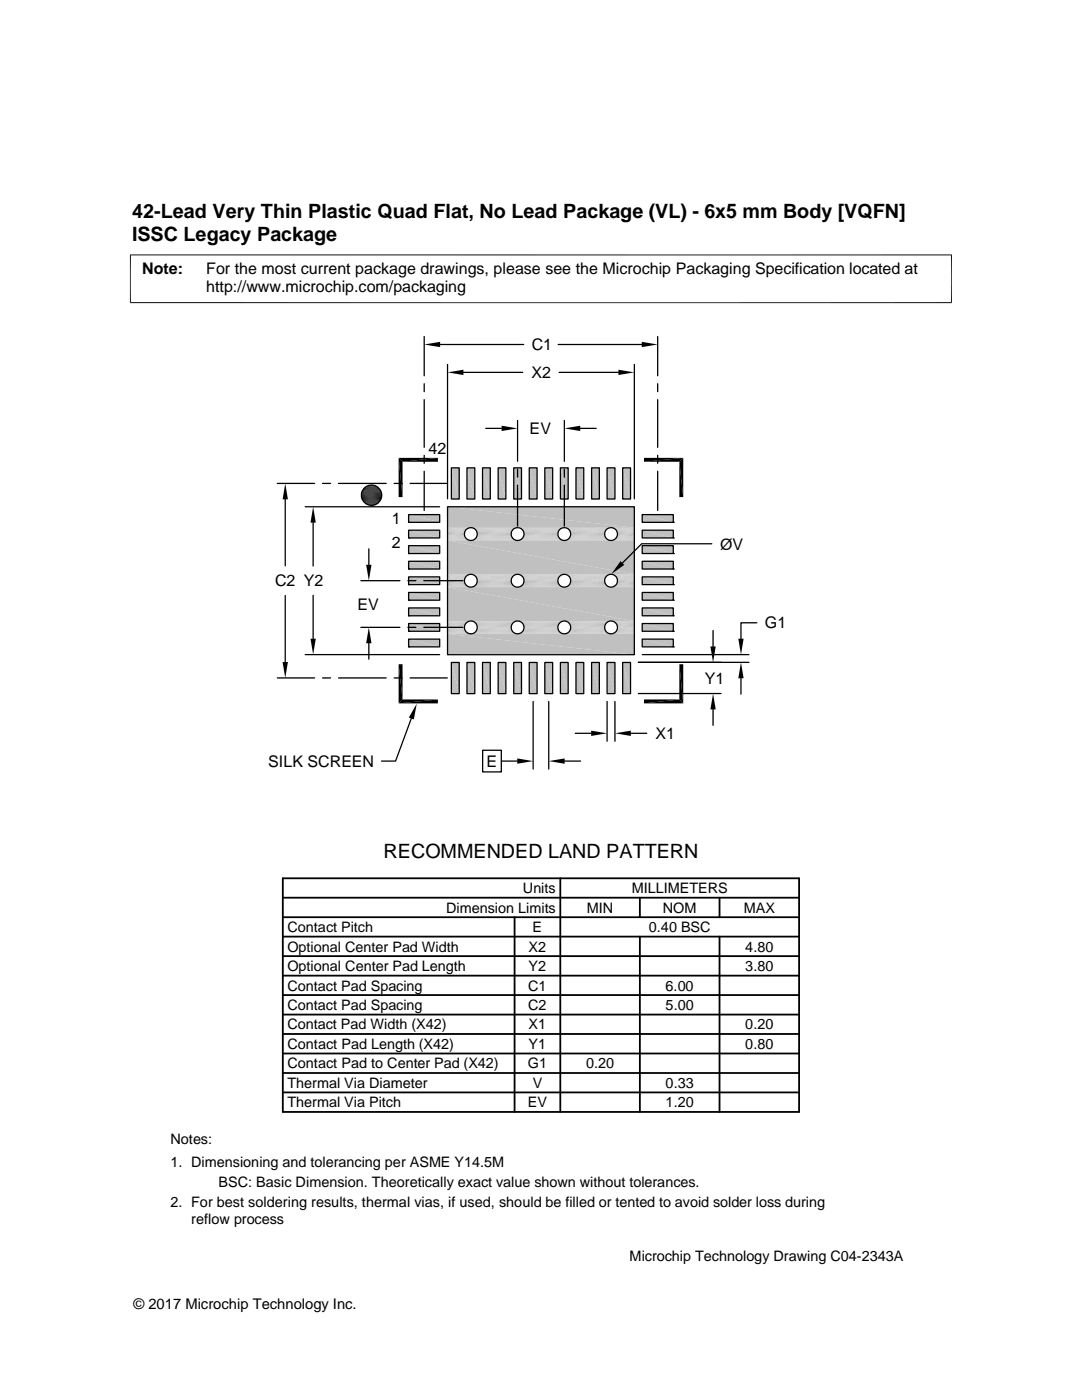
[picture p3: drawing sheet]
<svg xmlns="http://www.w3.org/2000/svg" width="216mm" height="279mm" viewBox="0 0 216 279" stroke-linecap="round" stroke-linejoin="round" font-family="sans-serif">
<g fill="#c0c0c0">
<path d="M124.2 93.4l1.6 6.2h-1.6z"/>
<path d="M124.2 93.4h1.6v6.2z"/>
<path d="M121.1 93.4l1.6 6.2h-1.6z"/>
<path d="M121.1 93.4h1.6v6.2z"/>
<path d="M118 93.4l1.6 6.2h-1.6z"/>
<path d="M118 93.4h1.6v6.2z"/>
<path d="M114.9 93.4l1.6 6.2h-1.6z"/>
<path d="M114.9 93.4h1.6v6.2z"/>
<path d="M111.8 93.4l1.6 6.2h-1.6z"/>
<path d="M111.8 93.4h1.6v6.2z"/>
<path d="M108.7 93.4l1.6 6.2h-1.6z"/>
<path d="M108.7 93.4h1.6v6.2z"/>
<path d="M105.6 93.4l1.6 6.2h-1.6z"/>
<path d="M105.6 93.4h1.6v6.2z"/>
<path d="M102.5 93.4l1.6 6.2h-1.6z"/>
<path d="M102.5 93.4h1.6v6.2z"/>
<path d="M99.4 93.4l1.5 6.2h-1.5z"/>
<path d="M99.4 93.4h1.5v6.2z"/>
<path d="M96.3 93.4l1.5 6.2h-1.5z"/>
<path d="M96.3 93.4h1.5v6.2z"/>
<path d="M93.2 93.4l1.5 6.2h-1.5z"/>
<path d="M93.2 93.4h1.5v6.2z"/>
<path d="M90.1 93.4l1.5 6.2h-1.5z"/>
<path d="M90.1 93.4h1.5v6.2z"/>
<path d="M128.1 102.7l6.2 1.5h-6.2z"/>
<path d="M128.1 102.7h6.2v1.5z"/>
<path d="M81.5 102.7l6.2 1.5h-6.2z"/>
<path d="M81.5 102.7h6.2v1.5z"/>
<path d="M128.1 105.8l6.2 1.6h-6.2z"/>
<path d="M128.1 105.8h6.2v1.6z"/>
<path d="M81.5 105.8l6.2 1.6h-6.2z"/>
<path d="M81.5 105.8h6.2v1.6z"/>
<path d="M128.1 108.9l6.2 1.6h-6.2z"/>
<path d="M128.1 108.9h6.2v1.6z"/>
<path d="M81.5 108.9l6.2 1.6h-6.2z"/>
<path d="M81.5 108.9h6.2v1.6z"/>
<path d="M128.1 112l6.2 1.6h-6.2z"/>
<path d="M128.1 112h6.2v1.6z"/>
<path d="M81.5 112l6.2 1.6h-6.2z"/>
<path d="M81.5 112h6.2v1.6z"/>
<path d="M128.1 115.1l6.2 1.6h-6.2z"/>
<path d="M128.1 115.1h6.2v1.6z"/>
<path d="M81.5 115.1l6.2 1.6h-6.2z"/>
<path d="M81.5 115.1h6.2v1.6z"/>
<path d="M128.1 118.2l6.2 1.6h-6.2z"/>
<path d="M128.1 118.2h6.2v1.6z"/>
<path d="M81.5 118.2l6.2 1.6h-6.2z"/>
<path d="M81.5 118.2h6.2v1.6z"/>
<path d="M128.1 121.3l6.2 1.6h-6.2z"/>
<path d="M128.1 121.3h6.2v1.6z"/>
<path d="M81.5 121.3l6.2 1.6h-6.2z"/>
<path d="M81.5 121.3h6.2v1.6z"/>
<path d="M128.1 124.4l6.2 1.6h-6.2z"/>
<path d="M128.1 124.4h6.2v1.6z"/>
<path d="M81.5 124.4l6.2 1.6h-6.2z"/>
<path d="M81.5 124.4h6.2v1.6z"/>
<path d="M128.1 127.6l6.2 1.5h-6.2z"/>
<path d="M128.1 127.6h6.2v1.5z"/>
<path d="M81.5 127.6l6.2 1.5h-6.2z"/>
<path d="M81.5 127.6h6.2v1.5z"/>
<path d="M124.2 132.2l1.6 6.2h-1.6z"/>
<path d="M124.2 132.2h1.6v6.2z"/>
<path d="M121.1 132.2l1.6 6.2h-1.6z"/>
<path d="M121.1 132.2h1.6v6.2z"/>
<path d="M118 132.2l1.6 6.2h-1.6z"/>
<path d="M118 132.2h1.6v6.2z"/>
<path d="M114.9 132.2l1.6 6.2h-1.6z"/>
<path d="M114.9 132.2h1.6v6.2z"/>
<path d="M111.8 132.2l1.6 6.2h-1.6z"/>
<path d="M111.8 132.2h1.6v6.2z"/>
<path d="M108.7 132.2l1.6 6.2h-1.6z"/>
<path d="M108.7 132.2h1.6v6.2z"/>
<path d="M105.6 132.2l1.6 6.2h-1.6z"/>
<path d="M105.6 132.2h1.6v6.2z"/>
<path d="M102.5 132.2l1.6 6.2h-1.6z"/>
<path d="M102.5 132.2h1.6v6.2z"/>
<path d="M99.4 132.2l1.5 6.2h-1.5z"/>
<path d="M99.4 132.2h1.5v6.2z"/>
<path d="M96.3 132.2l1.5 6.2h-1.5z"/>
<path d="M96.3 132.2h1.5v6.2z"/>
<path d="M93.2 132.2l1.5 6.2h-1.5z"/>
<path d="M93.2 132.2h1.5v6.2z"/>
<path d="M90.1 132.2l1.5 6.2h-1.5z"/>
<path d="M90.1 132.2h1.5v6.2z"/>
<path d="M89.3 101.1l37.3 4.2h-37.3z"/>
<path d="M89.3 101.1h37.3v4.2z"/>
</g>
<g fill="none" stroke="#c0c0c0" stroke-width=".2">
<path d="M89.3 105.3h4.5M89.3 105.4h4.3M89.3 105.5h4.1M89.3 105.6h3.9M89.3 105.8h3.7M89.3 107.3h3.7M89.3 107.5h3.9M89.3 107.7h4.1M89.3 107.8h4.3M89.3 107.8h4.5M94.1 107.8h9.1M94.1 105.3h9.1"/>
<path d="M94.3 105.4h8.6M94.3 107.8h8.6M94.5 105.5h8.2M94.5 107.7h8.2M94.7 105.6h7.8M94.7 107.5h7.8M94.9 107.3h7.4M94.9 105.8h7.4M103.4 105.3h9.1M103.4 107.8h9.1M103.6 107.8h8.6M103.6 105.4h8.6"/>
<path d="M103.8 105.5h8.2M103.8 107.7h8.2M104.1 105.6h7.7M104.1 107.5h7.7M104.2 107.3h7.5M104.2 105.8h7.5M112.7 105.3h9.1M112.7 107.8h9.1M112.9 105.4h8.7M112.9 107.8h8.7M113.2 107.7h8.1M113.2 105.5h8.1"/>
<path d="M113.4 105.6h7.8M113.4 107.5h7.8M113.5 105.8h7.5M113.5 107.3h7.5M122 105.3h4.6M122 107.8h4.6M122.3 105.4h4.3M122.3 107.8h4.3M122.5 105.5h4.1M122.5 107.7h4.1M122.7 107.5h3.9M122.7 105.6h3.9"/>
<path d="M122.9 105.8h3.7M122.9 107.3h3.7"/>
</g>
<path d="M89.3 106h3.6M89.3 107.1h3.6M95 106h7.2M95 107.1h7.2M104.4 106h7.1M104.4 107.1h7.1M113.7 107.1h7.1M113.7 106h7.1M123 107.1h3.6M123 106h3.6" fill="none" stroke="#c0c0c0" stroke-width=".21"/>
<g fill="none" stroke="#c0c0c0" stroke-width=".23">
<path d="M89.3 106.2h3.5M89.3 106.5h3.4M89.3 106.7h3.4M89.3 106.9h3.5M95.1 106.9h7M95.1 106.2h7M95.2 106.7h6.8M95.2 106.5h6.8M104.5 106.9h6.9M104.5 106.2h6.9M104.5 106.7h6.8M104.5 106.5h6.8"/>
<path d="M113.8 106.9h6.9M113.8 106.2h6.9M113.9 106.7h6.8M113.9 106.5h6.8M123.1 106.2h3.5M123.1 106.9h3.5M123.2 106.7h3.4M123.2 106.5h3.4"/>
</g>
<g fill="#c0c0c0">
<path d="M89.3 107.8l37.3 6.8h-37.3z"/>
<path d="M89.3 107.8h37.3v6.8z"/>
</g>
<g fill="none" stroke="#c0c0c0" stroke-width=".2">
<path d="M89.3 114.6h4.5M89.3 114.7h4.3M89.3 114.8h4.1M89.3 115h3.9M89.3 115.1h3.7M89.3 116.7h3.7M89.3 116.8h3.9M89.3 117h4.1M89.3 117.1h4.3M89.3 117.2h4.5M94.1 117.2h9.1M94.1 114.6h9.1"/>
<path d="M94.3 114.7h8.6M94.3 117.1h8.6M94.5 114.8h8.2M94.5 117h8.2M94.7 115h7.8M94.7 116.8h7.8M94.9 116.7h7.4M94.9 115.1h7.4M103.4 114.6h9.1M103.4 117.2h9.1M103.6 117.1h8.6M103.6 114.7h8.6"/>
<path d="M103.8 114.8h8.2M103.8 117h8.2M104.1 115h7.7M104.1 116.8h7.7M104.2 116.7h7.5M104.2 115.1h7.5M112.7 114.6h9.1M112.7 117.2h9.1M112.9 114.7h8.7M112.9 117.1h8.7M113.2 117h8.1M113.2 114.8h8.1"/>
<path d="M113.4 115h7.8M113.4 116.8h7.8M113.5 115.1h7.5M113.5 116.7h7.5M122 114.6h4.6M122 117.2h4.6M122.3 114.7h4.3M122.3 117.1h4.3M122.5 114.8h4.1M122.5 117h4.1M122.7 116.8h3.9M122.7 115h3.9"/>
<path d="M122.9 115.1h3.7M122.9 116.7h3.7"/>
</g>
<g fill="none" stroke="#c0c0c0" stroke-width=".21">
<path d="M89.3 115.3h3.6M89.3 115.5h3.5M89.3 116.2h3.5M89.3 116.5h3.6M95 115.3h7.2M95 116.5h7.2M95.1 116.2h7M95.1 115.5h7M104.4 115.3h7.1M104.4 116.5h7.1M104.5 116.2h6.9M104.5 115.5h6.9"/>
<path d="M113.7 116.5h7.1M113.7 115.3h7.1M113.8 116.2h6.9M113.8 115.5h6.9M123 116.5h3.6M123 115.3h3.6M123.1 115.5h3.5M123.1 116.2h3.5"/>
</g>
<path d="M89.3 115.8h3.4M95.2 115.8h6.8M104.5 115.8h6.8M113.9 115.8h6.8M123.2 115.8h3.4" fill="none" stroke="#c0c0c0" stroke-width=".23"/>
<path d="M89.3 116h3.4M95.2 116h6.8M104.5 116h6.8M113.9 116h6.8M123.2 116h3.4" fill="none" stroke="#c0c0c0" stroke-width=".25"/>
<g fill="#c0c0c0">
<path d="M89.3 117.2l37.3 6.8h-37.3z"/>
<path d="M89.3 117.2h37.3v6.8z"/>
</g>
<g fill="none" stroke="#c0c0c0" stroke-width=".2">
<path d="M89.3 124h4.5M89.3 124h4.3M89.3 124.1h4.1M89.3 124.3h3.9M89.3 124.4h3.7M89.3 126h3.7M89.3 126.2h3.9M89.3 126.3h4.1M89.3 126.4h4.3M89.3 126.5h4.5M94.1 126.5h9.1M94.1 124h9.1"/>
<path d="M94.3 124h8.6M94.3 126.4h8.6M94.5 124.1h8.2M94.5 126.3h8.2M94.7 124.3h7.8M94.7 126.2h7.8M94.9 126h7.4M94.9 124.4h7.4M103.4 124h9.1M103.4 126.5h9.1M103.6 126.4h8.6M103.6 124h8.6"/>
<path d="M103.8 124.1h8.2M103.8 126.3h8.2M104.1 124.3h7.7M104.1 126.2h7.7M104.2 126h7.5M104.2 124.4h7.5M112.7 124h9.1M112.7 126.5h9.1M112.9 124h8.7M112.9 126.4h8.7M113.2 126.3h8.1M113.2 124.1h8.1"/>
<path d="M113.4 124.3h7.8M113.4 126.2h7.8M113.5 124.4h7.5M113.5 126h7.5M122 124h4.6M122 126.5h4.6M122.3 124h4.3M122.3 126.4h4.3M122.5 124.1h4.1M122.5 126.3h4.1M122.7 126.2h3.9M122.7 124.3h3.9"/>
<path d="M122.9 124.4h3.7M122.9 126h3.7"/>
</g>
<path d="M89.3 124.7h3.6M89.3 125.8h3.6M95 124.7h7.2M95 125.8h7.2M104.4 124.7h7.1M104.4 125.8h7.1M113.7 125.8h7.1M113.7 124.7h7.1M123 125.8h3.6M123 124.7h3.6" fill="none" stroke="#c0c0c0" stroke-width=".21"/>
<g fill="none" stroke="#c0c0c0" stroke-width=".23">
<path d="M89.3 124.9h3.5M89.3 125.1h3.4M89.3 125.3h3.4M89.3 125.6h3.5M95.1 125.6h7M95.1 124.9h7M95.2 125.3h6.8M95.2 125.1h6.8M104.5 125.6h6.9M104.5 124.9h6.9M104.5 125.3h6.8M104.5 125.1h6.8"/>
<path d="M113.8 125.6h6.9M113.8 124.9h6.9M113.9 125.3h6.8M113.9 125.1h6.8M123.1 124.9h3.5M123.1 125.6h3.5M123.2 125.3h3.4M123.2 125.1h3.4"/>
</g>
<g fill="#c0c0c0">
<path d="M89.3 126.5l37.3 4.2h-37.3z"/>
<path d="M89.3 126.5h37.3v4.2z"/>
</g>
<g fill="none" stroke="#000" stroke-width=".25">
<path d="M84.6 67.2v7.8M84.6 76.6v1.6M84.6 79.8v9.5M87.8 68.7h16.7M89.3 72.7v26.8M92.5 74.3h11.8M111.4 68.7h16.7M111.6 74.3h11.8M126.6 72.7v26.8M131.2 67.2v7.8M131.2 76.6v1.6M131.2 79.8v9.5"/>
<path d="M55.3 96.5h7.5M56.9 99.7v13.2M64.4 96.5h1.6M67.5 96.5h9.6M78.7 96.5h1.5M81.8 96.5h7.5M84.6 90.9v1.6M84.6 94v7.9M90.1 93.4h1.5v6.2h-1.5zM93.2 93.4h1.5v6.2h-1.5zM96.3 93.4h1.5v6.2h-1.5zM96.9 85.5h3.2"/>
<path d="M99.4 93.4h1.5v6.2h-1.5zM102.5 93.4h1.6v6.2h-1.6zM103.3 83.9v8.2M103.3 93.6v1.6M103.3 96.8v8.2M105.6 93.4h1.6v6.2h-1.6zM108.7 93.4h1.6v6.2h-1.6zM111.8 93.4h1.6v6.2h-1.6zM112.6 83.9v8.2M112.6 93.6v1.6M112.6 96.8v8.2M114.9 93.4h1.6v6.2h-1.6z"/>
<path d="M115.8 85.5h3.2M118 93.4h1.6v6.2h-1.6zM121.1 93.4h1.6v6.2h-1.6zM124.2 93.4h1.6v6.2h-1.6zM131.2 90.9v1.6M131.2 94v7.9M56.9 118.9v13.2M60.9 101.1h26.8M62.5 104.3v8.7M62.5 118.8v8.7M72 115.9h7.8M73.6 109.5v3.2"/>
<path d="M81.4 115.9h1.6M81.5 118.2h6.2v1.6h-6.2zM81.5 119.8h.1M81.5 115.1h6.2v1.6h-6.2zM81.5 116.7h.1M81.5 112h6.2v1.6h-6.2zM81.5 113.6h.1M81.5 108.9h6.2v1.6h-6.2zM81.5 110.5h.1M81.5 105.8h6.2v1.6h-6.2zM81.5 107.4h.1M81.5 102.7h6.2v1.5h-6.2z"/>
<path d="M81.5 104.2h.1M84.6 115.9h7.8M89.3 101.1h37.3v29.6h-37.3zM128.1 118.2h6.2v1.6h-6.2zM128.1 115.1h6.2v1.6h-6.2zM128.1 112h6.2v1.6h-6.2zM128.1 108.9h6.2v1.6h-6.2zM128.1 105.8h6.2v1.6h-6.2zM128.1 102.7h6.2v1.5h-6.2zM134.3 119.8h.1M134.3 116.7h.1M134.3 113.6h.1"/>
<path d="M134.3 110.5h.1M134.3 107.4h.1M134.3 104.2h.1M142 108.5h-14l-3.8 3.9M55.3 135.3h7.5M60.9 130.6h26.8M64.4 135.3h1.6M67.5 135.3h9.6M72 125.2h7.8M73.6 128.4v3.2M78.7 135.3h1.5M81.4 125.2h1.6"/>
<path d="M81.5 127.6h6.2v1.5h-6.2zM81.5 129.1h.1M81.5 124.4h6.2v1.6h-6.2zM81.5 126h.1M81.5 121.3h6.2v1.6h-6.2zM81.5 122.9h.1M81.8 135.3h7.5M84.6 125.2h7.8M90.1 132.2h1.5v6.2h-1.5zM93.2 132.2h1.5v6.2h-1.5zM96.3 132.2h1.5v6.2h-1.5zM99.4 132.2h1.5v6.2h-1.5z"/>
<path d="M102.5 132.2h1.6v6.2h-1.6zM105.6 132.2h1.6v6.2h-1.6zM106.4 140v13.5M108.7 132.2h1.6v6.2h-1.6zM109.5 140v13.5M111.8 132.2h1.6v6.2h-1.6zM114.9 132.2h1.6v6.2h-1.6zM118 132.2h1.6v6.2h-1.6zM121.1 140v7.9M121.1 132.2h1.6v6.2h-1.6zM122.7 140v7.9M124.2 132.2h1.6v6.2h-1.6z"/>
<path d="M127.4 138.4h16.5M127.4 132.2h22M128.1 127.6h6.2v1.5h-6.2zM128.1 124.4h6.2v1.6h-6.2zM128.1 121.3h6.2v1.6h-6.2zM128.2 130.6h21.2M134.3 129.1h.1M134.3 126h.1M134.3 122.9h.1M142.3 125.8v3.2M147.8 135.4v3.1M151 124.3h-3.2v3.2"/>
<path d="M82.1 143.4l-3.2 8.5h-2.8M96.3 149.7h3.7v4.4h-3.7zM100 151.9h3.2M112.7 151.9h3.1M114.8 146.3h3.2M125.9 146.3h3.2M142.3 141.6v3.2"/>
<circle cx="74.1" cy="98.8" r="2.03"/>
<circle cx="94" cy="106.6" r="1.28"/>
<circle cx="94" cy="115.9" r="1.28"/>
<circle cx="103.3" cy="106.6" r="1.28"/>
<circle cx="103.3" cy="115.9" r="1.28"/>
<circle cx="112.6" cy="106.6" r="1.28"/>
<circle cx="112.6" cy="115.9" r="1.28"/>
<circle cx="121.9" cy="106.6" r="1.29"/>
<circle cx="121.9" cy="115.9" r="1.29"/>
<circle cx="94" cy="125.2" r="1.28"/>
<circle cx="103.3" cy="125.2" r="1.28"/>
<circle cx="112.6" cy="125.2" r="1.28"/>
<circle cx="121.9" cy="125.2" r="1.29"/>
</g>
<g fill="none" stroke="#000" stroke-width=".36">
<path d="M56.4 179.2h103M56.4 175.3h103v46.6h-103zM111.8 175.3v46.6M127.7 179.2v3.8M143.6 179.2v3.8M56.4 183h103M56.4 190.8h103M56.4 186.9h103M56.4 194.7h103M56.4 198.6h103M102.7 183v38.9M127.7 186.9v35"/>
<path d="M143.6 186.9v35M56.4 202.5h103M56.4 206.4h103M56.4 214.1h103M56.4 210.2h103M56.4 218h103"/>
</g>
<g fill="#000">
<path d="M84.6 68.7l3.2-.5v1.1zM89.3 74.3l3.2-.5v1zM123.4 73.8l3.2 .5-3.2 .5zM128.1 68.2l3.1 .5-3.1 .6zM56.9 96.5l.5 3.2h-1zM73.3 97l1.8 .1zM73.3 97h1.7zM73.5 96.9l1.5 .1zM73.5 96.9h1.3zM73.7 96.9h1.1zM73.7 96.9h.9zM73.9 96.8l.7 .1z"/>
<path d="M73.9 96.8h.5zM79.5 91.4l.8 7.8h-.8zM79.5 91.4h7.9l-7.1 .8zM79.5 91.4l.8 .8v7zM80.3 92.2l7.1-.8v.8zM100.1 85l3.2 .5-3.2 .5zM112.6 85.5l3.2-.5v1zM128.5 91.4h7.8l-7.8 .8zM128.5 92.2l7.8-.8-.7 .8zM135.6 92.2l.7 7h-.7zM135.6 92.2l.7-.8v7.8zM62.5 101.1l.5 3.2h-1z"/>
<path d="M73.1 112.7h1l-.5 3.2zM73.1 100.6l1.9 .1zM73.3 100.7l1.5 .1zM73.3 100.7h1.7zM73.5 100.8h1.1zM73.5 100.8h1.3zM73.7 100.8h.7zM73.7 100.8h.9zM73.9 100.8h.5zM123.8 112l.8 .7-2.6 1.9zM56.4 132.1h1l-.5 3.2zM62 127.5h1l-.5 3.1z"/>
<path d="M73.6 125.2l.5 3.2h-1zM79.5 132.6h.8v7zM79.5 140.4l.8-.8h7.1zM135.6 132.6l.7 7.8-.7-.8zM128.5 139.6h7.1l-7.1 .8zM135.6 132.6h.7v7.8zM141.8 129h1l-.5 3.2zM147.8 132.2l.6 3.2h-1.1zM147.3 127.5h1.1l-.6 3.1zM79.5 132.6l.8 7-.8 .8zM83.2 140.4l-.6 3.2-1-.4zM79.5 140.4l7.9-.8v.8z"/>
<path d="M103.2 151.4l3.2 .5-3.2 .5zM109.5 151.9l3.2-.5v1zM118 145.8l3.1 .5-3.1 .6zM122.7 146.3l3.2-.5v1.1zM128.5 140.4l7.1-.8 .7 .8zM142.3 138.4l.5 3.2h-1z"/>
</g>
<g fill="none" stroke="#000" stroke-width=".2">
<path d="M26 50.8v9.7M189.9 50.8v9.7M189.9 50.9h-164M25.9 60.4h164M72.1 98.5h4.1M72.1 98.7h4.1M72.1 98.9h4.1M72.1 99.1h4.1M72.2 99.3h3.9M72.2 98.4h3.9M72.2 98.2h3.9M72.2 99.5h3.9"/>
<path d="M72.3 99.7h3.7M72.3 98h3.7M72.3 99.8h3.6M72.3 97.8h3.6M72.4 97.7h3.4M72.5 97.5h3.2M72.7 97.4h2.9M72.8 97.2h2.7M73 97.1h2.3M73.1 97h2M72.4 100h3.4M72.5 100.2h3.2"/>
<path d="M72.7 100.3h2.9M72.8 100.4h2.7M73 100.5h2.3M73.1 100.6h2"/>
</g>
<g font-size="3.9">
<text x="26.4" y="43.5">42-Lead Very Thin Plastic Quad Flat, No Lead Package (VL) - 6x5 mm Body [VQFN]</text>
<text x="26.4" y="48">ISSC Legacy Package</text>
<text x="76.5" y="171.1">RECOMMENDED LAND PATTERN</text>
</g>
<g font-size="3.2">
<text x="28.4" y="54.6">Note:</text>
<text x="41.1" y="58.3">http://www.microchip.com/packaging</text>
<text x="41.1" y="54.6">For the most current package drawings, please see the Microchip Packaging Specification located at</text>
<text x="106.1" y="69.9">C1</text>
<text x="106.1" y="75.5">X2</text>
<text x="105.7" y="86.6">EV</text>
<text x="85.5" y="90.5">42</text>
<text x="78.2" y="104.6">1</text>
<text x="78.2" y="109.3">2</text>
<text x="143.7" y="109.7">ØV</text>
<text x="54.9" y="117">C2 Y2</text>
<text x="71.4" y="121.7">EV</text>
<text x="152.6" y="125.4">G1</text>
<text x="140.6" y="136.4">Y1</text>
<text x="130.8" y="147.5">X1</text>
<text x="53.5" y="153.1">SILK SCREEN</text>
<text x="97.1" y="153">E</text>
</g>
<g font-size="2.9">
<text x="104.3" y="178.2">Units</text>
<text x="126" y="178.2">MILLIMETERS</text>
<text x="89" y="182.1">Dimension Limits</text>
<text x="117.1" y="182.1">MIN</text>
<text x="132.3" y="182.1">NOM</text>
<text x="148.4" y="182.1">MAX</text>
<text x="57.3" y="189.9">Optional Center Pad Width</text>
<text x="57.3" y="186">Contact Pitch</text>
<text x="105.5" y="189.9">X2</text>
<text x="106.3" y="186">E</text>
<text x="129.5" y="186">0.40 BSC</text>
<text x="148.7" y="189.9">4.80</text>
<text x="57.3" y="193.8">Optional Center Pad Length</text>
<text x="57.3" y="197.7">Contact Pad Spacing</text>
<text x="105.4" y="197.7">C1</text>
<text x="105.5" y="193.8">Y2</text>
<text x="132.8" y="197.7">6.00</text>
<text x="148.7" y="193.8">3.80</text>
<text x="57.3" y="201.6">Contact Pad Spacing</text>
<text x="105.4" y="201.6">C2</text>
<text x="132.8" y="201.6">5.00</text>
<text x="57.3" y="209.3">Contact Pad Length (X42)</text>
<text x="57.3" y="205.4">Contact Pad Width (X42)</text>
<text x="105.5" y="209.3">Y1</text>
<text x="105.5" y="205.4">X1</text>
<text x="148.7" y="209.3">0.80</text>
<text x="148.7" y="205.4">0.20</text>
<text x="57.3" y="213.2">Contact Pad to Center Pad (X42)</text>
<text x="105.3" y="213.2">G1</text>
<text x="116.9" y="213.2">0.20</text>
<text x="57.3" y="217.1">Thermal Via Diameter</text>
<text x="57.3" y="221">Thermal Via Pitch</text>
<text x="105.3" y="221">EV</text>
<text x="106.3" y="217.1">V</text>
<text x="132.8" y="217.1">0.33</text>
<text x="132.8" y="221">1.20</text>
<text x="34" y="228.3">Notes:</text>
<text x="34" y="232.9">1. Dimensioning and tolerancing per ASME Y14.5M</text>
<text x="43.6" y="236.9">BSC: Basic Dimension. Theoretically exact value shown without tolerances.</text>
<text x="34" y="241">2. For best soldering results, thermal vias, if used, should be filled or tented to avoid solder loss during</text>
<text x="38.1" y="244.3">reflow process</text>
<text x="125.6" y="251.7">Microchip Technology Drawing C04-2343A</text>
<text x="26.6" y="261.3">© 2017 Microchip Technology Inc.</text>
</g>
</svg>
